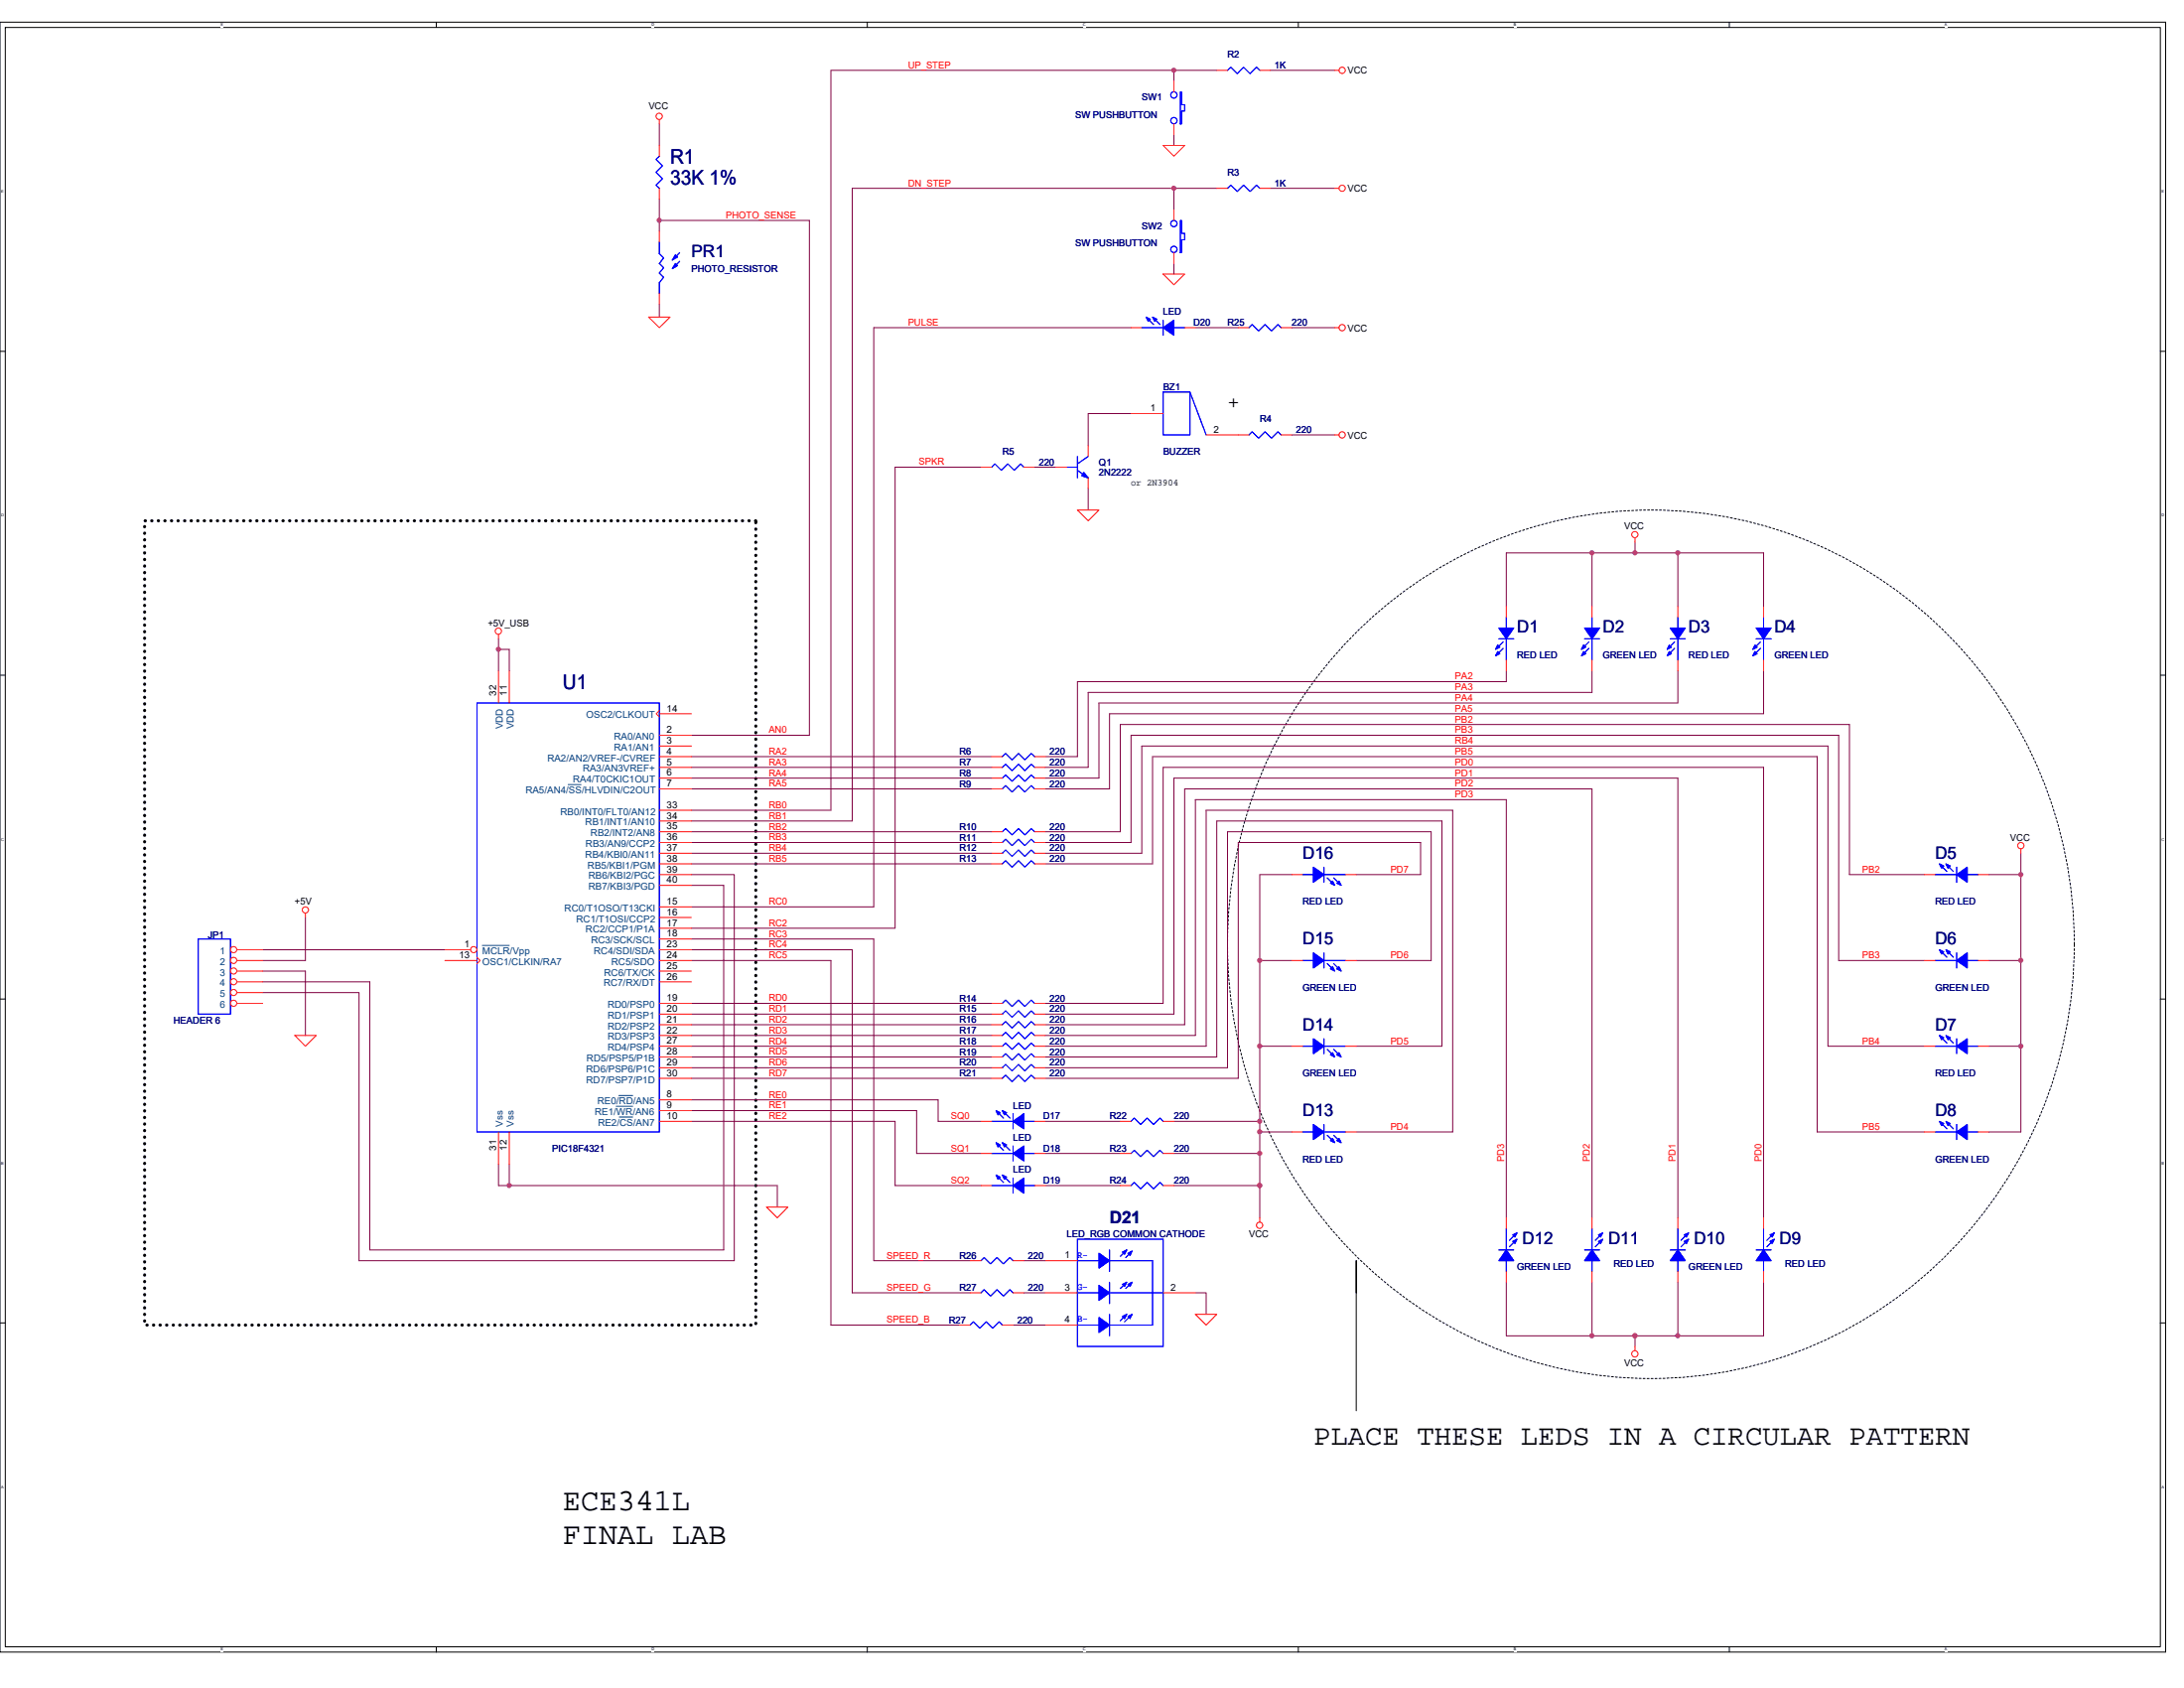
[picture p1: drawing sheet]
<svg xmlns="http://www.w3.org/2000/svg" width="279mm" height="216mm" viewBox="0 0 279 216" stroke-linecap="round" stroke-linejoin="round" font-family="sans-serif">
<path d="M0 2.8h277.1v208.5h-277.1zM.7 3.5h275.7v207.1h-275.7z" fill="none" stroke="#000" stroke-width=".13"/>
<g fill="#fff">
<path d="M28.2 2.9h.4v.6h-.4z"/>
<path d="M28.2 210.7h.4v.5h-.4z"/>
</g>
<path d="M55.8 2.8v.7M55.8 210.6v.7" fill="none" stroke="#000" stroke-width=".13"/>
<g fill="#fff">
<path d="M83.4 2.9h.3v.6h-.3z"/>
<path d="M83.4 210.7h.3v.5h-.3z"/>
</g>
<path d="M111 2.8v.7M111 210.6v.7" fill="none" stroke="#000" stroke-width=".13"/>
<g fill="#fff">
<path d="M138.5 2.9h.4v.6h-.4z"/>
<path d="M138.5 210.7h.4v.5h-.4z"/>
</g>
<path d="M166.1 2.8v.7M166.1 210.6v.7" fill="none" stroke="#000" stroke-width=".13"/>
<g fill="#fff">
<path d="M193.7 2.9h.3v.6h-.3z"/>
<path d="M193.7 210.7h.3v.5h-.3z"/>
</g>
<path d="M221.2 2.8v.7M221.2 210.6v.7" fill="none" stroke="#000" stroke-width=".13"/>
<g fill="#fff">
<path d="M248.8 2.9h.3v.6h-.3z"/>
<path d="M248.8 210.7h.3v.5h-.3z"/>
<path d="M.2 24.2h.3v.6h-.3z"/>
<path d="M276.5 24.2h.4v.6h-.4z"/>
<path d="M.2 65.6h.3v.6h-.3z"/>
<path d="M276.5 65.6h.4v.6h-.4z"/>
</g>
<path d="M0 44.9h.7M276.4 44.9h.7" fill="none" stroke="#000" stroke-width=".13"/>
<g fill="#fff">
<path d="M.2 107.1h.3v.5h-.3z"/>
<path d="M276.5 107.1h.4v.5h-.4z"/>
</g>
<path d="M0 86.4h.7M276.4 86.4h.7" fill="none" stroke="#000" stroke-width=".13"/>
<g fill="#fff">
<path d="M.2 148.5h.3v.5h-.3z"/>
<path d="M276.5 148.5h.4v.5h-.4z"/>
</g>
<path d="M0 127.8h.7M276.4 127.8h.7" fill="none" stroke="#000" stroke-width=".13"/>
<g fill="#fff">
<path d="M.2 189.9h.3v.6h-.3z"/>
<path d="M276.5 189.9h.4v.6h-.4z"/>
</g>
<path d="M0 169.2h.7M173.5 165.4v-4.2v19.2M276.4 169.2h.7" fill="none" stroke="#000" stroke-width=".13"/>
<path d="M18.5 66.6h78.2v102.9h-78.2z" fill="none" stroke="#000" stroke-width=".4" stroke-dasharray="0 .8"/>
<path d="M172.9 81.5a53.3 53.3 0 0 1 81.2 5.3 56.5 56.5 0 0 1-9.8 77.9 53.3 53.3 0 0 1-76-10 56.6 56.6 0 0 1 4.6-73.2z" fill="none" stroke="#000" stroke-width=".13" stroke-dasharray=".3 .3"/>
<g fill="none" stroke="#800040" stroke-width=".13">
<path d="M84.3 15.9v2.7M150.2 9h-43.9v94.6h-17.8M150.2 17.2v1.4M150.2 9v1.4M150.2 9h5.5M162.5 9h8.3M84.3 28.2h19.2v65.8h-15M84.3 28.2v1.4M84.3 25.5v2.7M84.3 38.9v1.7M150.2 33.7v1.4M150.2 24.1v2.7"/>
<path d="M150.2 24.1h5.5M150.2 24.1h-41.2v80.9h-20.5M162.5 24.1h8.3M125.5 59.8h-11v58.9h-26M132.4 59.8h2.7M144.7 41.9h-32.9v74.1h-23.3M144.7 52.9h-5.5v4.1M152.9 41.9h5.5M165.3 55.6h5.5M165.3 41.9h5.5M139.2 62.5v2.7M203.7 70.7h5.5"/>
<path d="M203.7 70.7h-11v6.9M203.7 70.7v6.9M209.2 69.3v1.4M209.2 70.7h5.5M214.7 70.7h10.9v6.9M214.7 70.7v6.9M63.8 81.7v1.4M63.8 83.1v2.7M63.8 83.1h1.4v2.7M88.5 96.8h38.4M88.5 98.1h38.4M88.5 99.5h38.4"/>
<path d="M192.7 85.8v1.4h-54.9v9.6h-4.1M203.7 85.8v2.8h-64.5v9.5h-5.5M214.7 85.8v4.1h-74.1v9.6h-6.9M225.6 85.8v5.5h-83.7v9.6h-8.2M39.1 117.3v5.6h-5.5M88.5 113.2h4.1v46.7h-45.3v-34.3h-13.7M88.5 100.9h38.4M88.5 106.4h38.4M88.5 107.8h38.4M88.5 109.1h38.4M88.5 110.5h38.4M88.5 111.9h5.4v49.3h-48v-34.2h-12.3"/>
<path d="M133.7 106.4h9.6v-13.7h93.3v19.2h9.6M133.7 109.1h12.4v-13.7h87.7v38.4h12.4M133.7 107.8h11v-13.8h90.5v28.9h11M133.7 110.5h13.7v-13.7h85.1v48h13.7M165.3 111.9h-4.1v11M173.5 111.9h8.2v-4.1h-23.3v30.1h-24.7M254.4 111.9h4.1M258.5 109.1v2.8M258.5 111.9v11M33.6 121.5h23.3M33.6 124.2h5.5v8.2M88.5 121.5h20.5v43.9h15.1"/>
<path d="M88.5 120.1h23.3v41.1h12.3M88.5 128.3h38.4M88.5 129.7h38.4M88.5 131.1h38.4M88.5 132.4h38.4M88.5 133.8h38.4M88.5 135.2h38.4M88.5 136.6h38.4M88.5 137.9h38.4M88.5 122.9h17.8v46.6h16.4M133.7 128.3h15.1v-30.2h76.8v57.7M133.7 133.8h20.6v-30.2h31.5v41.2h-12.3"/>
<path d="M133.7 132.4h19.2v-30.1h39.8v53.5M133.7 131.1h17.9v-30.2h52.1v54.9M133.7 129.7h16.5v-30.2h64.5v56.3M161.2 122.9v10.9M161.2 133.8v9.6M161.2 133.8h4.1M161.2 122.9h4.1M173.5 133.8h11v-28.8h-28.8v30.2h-22M173.5 122.9h9.6v-16.5h-26.1v30.2h-23.3M254.4 122.9h4.1M254.4 133.8h4.1M258.5 122.9v10.9"/>
<path d="M258.5 133.8v11h-4.1M63.8 148.9v2.7h1.4M65.2 148.9v2.7M65.2 151.6h34.2v2.8M88.5 143.4h26v8.2h11M88.5 142h28.8v5.5h8.2M88.5 140.7h31.5v2.7h5.5M133.7 143.4h9.6M133.7 147.5h9.6M133.7 151.6h9.6M150.2 147.5h11M150.2 143.4h11"/>
<path d="M150.2 151.6h11M161.2 144.8v2.7M161.2 143.4v1.4M161.2 151.6v4.2M161.2 147.5v4.1M161.2 144.8h4.1M129.6 169.5h4.1M131 161.2h2.7M131 165.4h2.7M152.9 165.4h1.4v2.7M192.7 164v6.9h11M203.7 164v6.9"/>
<path d="M203.7 170.9h5.5M209.2 170.9h5.5M209.2 170.9v1.3M214.7 164v6.9M225.6 164v6.9h-10.9"/>
</g>
<g fill="#f0f" stroke="#f0f" stroke-width=".13">
<circle cx="161.1" cy="143.4" r=".27"/>
<circle cx="161.1" cy="147.5" r=".27"/>
<circle cx="214.6" cy="70.7" r=".27"/>
<circle cx="161.1" cy="144.8" r=".27"/>
<circle cx="161.1" cy="133.8" r=".27"/>
<circle cx="84.3" cy="28.2" r=".27"/>
<circle cx="150.2" cy="24.1" r=".27"/>
<circle cx="203.7" cy="170.8" r=".27"/>
<circle cx="161.1" cy="151.6" r=".27"/>
<circle cx="203.7" cy="70.7" r=".27"/>
<circle cx="258.5" cy="111.9" r=".27"/>
<circle cx="258.5" cy="133.8" r=".27"/>
<circle cx="258.5" cy="122.8" r=".27"/>
<circle cx="214.6" cy="170.8" r=".27"/>
<circle cx="150.2" cy="9" r=".27"/>
<circle cx="209.2" cy="70.7" r=".27"/>
<circle cx="161.1" cy="122.8" r=".27"/>
<circle cx="209.2" cy="170.8" r=".27"/>
<circle cx="63.8" cy="83" r=".27"/>
<circle cx="65.1" cy="151.6" r=".27"/>
</g>
<g fill="none" stroke="#f00" stroke-width=".13">
<path d="M84.3 15.3v.6M148.8 18.6h2.8l-1.4 1.4zM170.8 9h.5M148.8 35.1h2.8l-1.4 1.3zM170.8 24.1h.5M83 40.6h2.7l-1.4 1.3zM170.8 55.6h.5M170.8 41.9h.5M137.8 65.2h2.8l-1.4 1.4zM209.2 68.8v.5M63.8 81.2v.5M39.1 116.8v.5"/>
<path d="M258.5 108.6v.5M37.7 132.4h2.7l-1.3 1.4zM98.1 154.4h2.7l-1.4 1.4zM125.5 147.5h1.4M132.4 147.5h1.3M161.2 155.8v.5M124.1 165.4h1.4M129.6 165.4h1.4M152.9 168.1h2.8l-1.4 1.4zM209.2 172.2v.6"/>
<circle cx="84.3" cy="14.9" r=".4"/>
<circle cx="171.7" cy="9" r=".4"/>
<circle cx="171.7" cy="24.1" r=".4"/>
<circle cx="171.7" cy="55.6" r=".4"/>
<circle cx="171.7" cy="41.9" r=".4"/>
<circle cx="209.2" cy="68.4" r=".4"/>
<circle cx="63.8" cy="80.7" r=".4"/>
<circle cx="39.1" cy="116.4" r=".4"/>
<circle cx="258.5" cy="108.2" r=".4"/>
<circle cx="161.1" cy="156.7" r=".4"/>
<circle cx="209.1" cy="173.2" r=".4"/>
</g>
<path d="M25.4 120.1h4.1v9.6h-4.1zM126.9 147.5h2.7M127.6 146.3l.8 .8M128.4 146.3l.8 .8M129.6 146.6v1.9M131 147.5h1.4M125.5 165.4l.4-.4 .8 .8 .9-.8 .8 .8 .8-.8 .4 .4" fill="none" stroke="#00f" stroke-width=".13"/>
<g fill="#00f" stroke="#00f" stroke-width=".13">
<path d="M129.6 147.5l1.4-.9v1.9z" fill-rule="evenodd"/>
<path d="M127.4 146.2l.6 .2-.3 .3z" fill-rule="evenodd"/>
<path d="M128.2 146.2l.6 .2-.3 .3z" fill-rule="evenodd"/>
<path d="M129.6 147.5l1.4-.9v1.9z" fill-rule="evenodd"/>
<path d="M127.4 146.2l.6 .2-.3 .3z" fill-rule="evenodd"/>
<path d="M128.2 146.2l.6 .2-.3 .3z" fill-rule="evenodd"/>
</g>
<circle cx="29.9" cy="121.5" r=".4" fill="#fff" stroke="#f00" stroke-width=".13"/>
<path d="M30.3 121.5h3.3" fill="none" stroke="#f00" stroke-width=".13"/>
<circle cx="29.9" cy="122.8" r=".4" fill="#fff" stroke="#f00" stroke-width=".13"/>
<path d="M30.3 122.9h3.3" fill="none" stroke="#f00" stroke-width=".13"/>
<circle cx="29.9" cy="124.2" r=".4" fill="#fff" stroke="#f00" stroke-width=".13"/>
<path d="M30.3 124.2h3.3" fill="none" stroke="#f00" stroke-width=".13"/>
<circle cx="29.9" cy="125.6" r=".4" fill="#fff" stroke="#f00" stroke-width=".13"/>
<path d="M30.3 125.6h3.3" fill="none" stroke="#f00" stroke-width=".13"/>
<circle cx="29.9" cy="126.9" r=".4" fill="#fff" stroke="#f00" stroke-width=".13"/>
<path d="M30.3 127h3.3" fill="none" stroke="#f00" stroke-width=".13"/>
<circle cx="29.9" cy="128.3" r=".4" fill="#fff" stroke="#f00" stroke-width=".13"/>
<g fill="none" stroke="#f00" stroke-width=".13">
<path d="M84.3 18.6v1.4M150.2 15.9v1.3M150.2 10.4v1.3M84.3 24.1v1.4M84.3 29.6v1.3M84.3 37.5v1.4M155.7 24.1h1.3M161.2 24.1h1.3M135.1 59.8h1.4M139.2 57v1.4M158.4 41.9h1.4M163.9 41.9h1.4"/>
<path d="M139.2 61.1v1.4M203.7 77.6v1.4M203.7 84.4v1.4M126.9 110.5h1.3M126.9 109.1h1.3M132.4 110.5h1.3M132.4 109.1h1.3M30.3 128.3h3.3M165.3 122.9h1.3M165.3 133.8h1.3M172.1 122.9h1.4M172.1 133.8h1.4"/>
<path d="M246.2 133.8h1.4M246.2 122.9h1.4M253 133.8h1.4M253 122.9h1.4M165.3 144.8h1.3M172.1 144.8h1.4M203.7 155.8v1.3M214.7 155.8v1.3M246.2 144.8h1.4M253 144.8h1.4M124.1 161.2h1.4M129.6 161.2h1.4"/>
<path d="M203.7 162.6v1.4M214.7 162.6v1.4"/>
</g>
<g fill="none" stroke="#00f" stroke-width=".13">
<path d="M84.3 20l-.4 .4 .9 .8-.9 .8 .9 .9-.9 .8 .4 .4M151 11.7h.2v1.7h.4v.8h-.4v1.7h-.2zM84.3 30.9v1.5l.6 .6-.6 .7 .6 .5-.6 .7 .6 .6-.6 .7v1.3M87 33.4l-.9 .8M87 32.3l-.9 .8M157 24.1l.5-.4 .8 .8 .8-.8 .8 .8 .8-.8 .5 .4M136.5 59.8h1.3M137.8 58.4v2.7M139.2 58.4l-1.4 .9M159.8 41.9l.4-.4 .8 .8 .8-.8 .9 .8 .8-.8 .4 .4M137.8 60.2l1.4 .9M203.7 79v1.3"/>
<path d="M61 89.9h23.3v54.9h-23.3zM202.7 81.7h1.9M203.3 82.1l-.9 .8M203.3 82.9l-.9 .9M203.7 81.7v2.7M128.2 110.5l.5-.4 .8 .8 .8-.8 .8 .8 .8-.8 .5 .4M128.2 109.1l.5-.4 .8 .8 .8-.8 .8 .8 .8-.8 .5 .4M166.6 122.9h1.4M166.6 133.8h1.4M169.4 121.9v1.9M169.4 122.9h2.7M169.4 132.9v1.9"/>
<path d="M169.4 133.8h2.7M169.8 123.3l.8 .8M169.8 134.2l.8 .8M170.6 123.3l.8 .8M170.6 134.2l.8 .8M247.6 133.8h2.7M247.6 122.9h2.7M248.2 132.6l.9 .8M248.2 121.6l.9 .8M249.1 132.6l.8 .8M249.1 121.6l.8 .8M250.3 132.9v1.9"/>
<path d="M250.3 121.9v1.9M251.7 133.8h1.3M251.7 122.9h1.3M166.6 144.8h1.4M169.4 143.8v2M169.4 144.8h2.7M169.8 145.2l.8 .8M170.6 145.2l.8 .8M202.7 159.9h1.9M203.7 157.1v2.8M204.9 158.6l-.8 .9M204.9 157.8l-.8 .8"/>
<path d="M213.7 159.9h1.9M214.7 157.1v2.8M215.9 158.6l-.8 .9M215.9 157.8l-.8 .8M247.6 144.8h2.7M248.2 143.6l.9 .8M249.1 143.6l.8 .8M250.3 143.8v2M251.7 144.8h1.3M125.5 161.2l.4-.4 .8 .8 .9-.8 .8 .8 .8-.8 .4 .4M203.7 161.2v1.4M214.7 161.2v1.4"/>
<circle cx="150.2" cy="15.4" r=".4"/>
<circle cx="150.2" cy="12.1" r=".4"/>
</g>
<g fill="#00f" stroke="#00f" stroke-width=".13">
<path d="M250.3 144.8l1.4-1v2z" fill-rule="evenodd"/>
<path d="M248.1 143.4l.6 .3-.3 .3z" fill-rule="evenodd"/>
<path d="M248.9 143.4l.6 .3-.3 .3z" fill-rule="evenodd"/>
<path d="M250.3 144.8l1.4-1v2z" fill-rule="evenodd"/>
<path d="M248.1 143.4l.6 .3-.3 .3z" fill-rule="evenodd"/>
<path d="M248.9 143.4l.6 .3-.3 .3z" fill-rule="evenodd"/>
<path d="M250.3 133.8l1.4-.9v1.9z" fill-rule="evenodd"/>
<path d="M248.1 132.4l.6 .3-.3 .3z" fill-rule="evenodd"/>
<path d="M248.9 132.4l.6 .3-.3 .3z" fill-rule="evenodd"/>
<path d="M250.3 133.8l1.4-.9v1.9z" fill-rule="evenodd"/>
<path d="M248.1 132.4l.6 .3-.3 .3z" fill-rule="evenodd"/>
<path d="M248.9 132.4l.6 .3-.3 .3z" fill-rule="evenodd"/>
<path d="M86.4 32.6l.3 .3-.7 .4z" fill-rule="evenodd"/>
<path d="M86.4 33.7l.3 .3-.7 .4z" fill-rule="evenodd"/>
<path d="M86.4 32.6l.3 .3-.7 .4z" fill-rule="evenodd"/>
<path d="M86.4 33.7l.3 .3-.7 .4z" fill-rule="evenodd"/>
<path d="M168 121.9l1.4 1-1.4 .9z" fill-rule="evenodd"/>
<path d="M171.3 123.7l.3 .5-.6-.3z" fill-rule="evenodd"/>
<path d="M170.5 123.7l.3 .5-.6-.3z" fill-rule="evenodd"/>
<path d="M168 121.9l1.4 1-1.4 .9z" fill-rule="evenodd"/>
<path d="M171.3 123.7l.3 .5-.6-.3z" fill-rule="evenodd"/>
<path d="M170.5 123.7l.3 .5-.6-.3z" fill-rule="evenodd"/>
<path d="M203.7 159.9l.9 1.3h-1.9z" fill-rule="evenodd"/>
<path d="M204.5 157.9l.5-.2-.2 .5z" fill-rule="evenodd"/>
<path d="M204.5 158.8l.5-.3-.2 .5z" fill-rule="evenodd"/>
<path d="M203.7 159.9l.9 1.3h-1.9z" fill-rule="evenodd"/>
<path d="M204.5 157.9l.5-.2-.2 .5z" fill-rule="evenodd"/>
<path d="M204.5 158.8l.5-.3-.2 .5z" fill-rule="evenodd"/>
<path d="M250.3 122.9l1.4-1v1.9z" fill-rule="evenodd"/>
<path d="M248.1 121.5l.6 .3-.3 .2z" fill-rule="evenodd"/>
<path d="M248.9 121.5l.6 .3-.3 .2z" fill-rule="evenodd"/>
<path d="M250.3 122.9l1.4-1v1.9z" fill-rule="evenodd"/>
<path d="M248.1 121.5l.6 .3-.3 .2z" fill-rule="evenodd"/>
<path d="M248.9 121.5l.6 .3-.3 .2z" fill-rule="evenodd"/>
<path d="M168 132.9l1.4 .9-1.4 1z" fill-rule="evenodd"/>
<path d="M171.3 134.6l.3 .6-.6-.3z" fill-rule="evenodd"/>
<path d="M170.5 134.6l.3 .6-.6-.3z" fill-rule="evenodd"/>
<path d="M168 132.9l1.4 .9-1.4 1z" fill-rule="evenodd"/>
<path d="M171.3 134.6l.3 .6-.6-.3z" fill-rule="evenodd"/>
<path d="M170.5 134.6l.3 .6-.6-.3z" fill-rule="evenodd"/>
<path d="M214.7 159.9l.9 1.3h-1.9z" fill-rule="evenodd"/>
<path d="M215.5 157.9l.5-.2-.2 .5z" fill-rule="evenodd"/>
<path d="M215.5 158.8l.5-.3-.2 .5z" fill-rule="evenodd"/>
<path d="M214.7 159.9l.9 1.3h-1.9z" fill-rule="evenodd"/>
<path d="M215.5 157.9l.5-.2-.2 .5z" fill-rule="evenodd"/>
<path d="M215.5 158.8l.5-.3-.2 .5z" fill-rule="evenodd"/>
<path d="M138.7 60.4l.5 .7-.8-.2z" fill-rule="evenodd"/>
<path d="M138.7 60.4l.5 .7-.8-.2z" fill-rule="evenodd"/>
<path d="M168 143.8l1.4 1-1.4 1z" fill-rule="evenodd"/>
<path d="M171.3 145.6l.3 .6-.6-.3z" fill-rule="evenodd"/>
<path d="M170.5 145.6l.3 .6-.6-.3z" fill-rule="evenodd"/>
<path d="M168 143.8l1.4 1-1.4 1z" fill-rule="evenodd"/>
<path d="M171.3 145.6l.3 .6-.6-.3z" fill-rule="evenodd"/>
<path d="M170.5 145.6l.3 .6-.6-.3z" fill-rule="evenodd"/>
<path d="M202.7 80.3h1.9l-.9 1.4z" fill-rule="evenodd"/>
<path d="M202.6 83.3l.3 .3-.6 .3z" fill-rule="evenodd"/>
<path d="M202.6 82.5l.3 .3-.6 .3z" fill-rule="evenodd"/>
<path d="M202.7 80.3h1.9l-.9 1.4z" fill-rule="evenodd"/>
<path d="M202.6 83.3l.3 .3-.6 .3z" fill-rule="evenodd"/>
<path d="M202.6 82.5l.3 .3-.6 .3z" fill-rule="evenodd"/>
</g>
<circle cx="60.6" cy="121.5" r=".4" fill="#fff" stroke="#f00" stroke-width=".13"/>
<g fill="none" stroke="#f00" stroke-width=".13">
<path d="M155.7 9h1.3M161.2 9h1.3M150.2 32.3v1.4M150.2 26.8v1.4M125.5 59.8h1.4M131 59.8h1.4M144.7 52.9h4.1M144.7 41.9h1.4M151.6 41.9h1.3M154.3 55.6h5.5M163.9 55.6h1.4M192.7 77.6v1.4"/>
<path d="M214.7 77.6v1.4M225.6 77.6v1.4M63.8 85.8v4.1M65.2 85.8v4.1M84.3 94h4.2M84.3 95.4h4.2M84.3 96.8h4.2M84.3 98.1h4.2M84.3 99.5h4.2M84.3 90.9l-.4 .4 .4 .4M84.3 91.3h4.2M126.9 96.8h1.3"/>
<path d="M126.9 98.1h1.3M126.9 99.5h1.3M132.4 96.8h1.3M132.4 98.1h1.3M132.4 99.5h1.3M192.7 84.4v1.4M214.7 84.4v1.4M225.6 84.4v1.4M84.3 100.9h4.2M84.3 103.6h4.2M84.3 105h4.2M84.3 106.4h4.2"/>
<path d="M84.3 107.8h4.2M84.3 109.1h4.2M84.3 110.5h4.2M84.3 111.9h4.2M84.3 113.2h4.2M84.3 118.7h4.2M84.3 117.3h4.2M84.3 116h4.2M126.9 107.8h1.3M126.9 106.4h1.3M126.9 100.9h1.3M132.4 107.8h1.3"/>
<path d="M132.4 106.4h1.3M132.4 100.9h1.3M165.3 111.9h1.3M172.1 111.9h1.4M246.2 111.9h1.4M253 111.9h1.4M56.9 122.9h4.1M56.9 121.5h3.3M61 122.4l.4 .5-.4 .4M84.3 128.3h4.2M84.3 129.7h4.2M84.3 131.1h4.2"/>
<path d="M84.3 132.4h4.2M84.3 133.8h4.2M84.3 135.2h4.2M84.3 136.6h4.2M84.3 137.9h4.2M84.3 125.6h4.2M84.3 124.2h4.2M84.3 122.9h4.2M84.3 121.5h4.2M84.3 120.1h4.2M126.9 137.9h1.3M126.9 132.4h1.3"/>
<path d="M126.9 136.6h1.3M126.9 133.8h1.3M126.9 135.2h1.3M126.9 131.1h1.3M126.9 129.7h1.3M126.9 128.3h1.3M132.4 137.9h1.3M132.4 132.4h1.3M132.4 136.6h1.3M132.4 133.8h1.3M132.4 135.2h1.3M132.4 131.1h1.3"/>
<path d="M132.4 129.7h1.3M132.4 128.3h1.3M63.8 144.8v4.1M65.2 144.8v4.1M84.3 140.7h4.2M84.3 142h4.2M84.3 143.4h4.2M125.5 151.6h1.4M125.5 143.4h1.4M132.4 151.6h1.3M132.4 143.4h1.3M143.3 147.5h1.4"/>
<path d="M143.3 151.6h1.4M143.3 143.4h1.4M148.8 147.5h1.4M148.8 151.6h1.4M148.8 143.4h1.4M192.7 155.8v1.3M225.6 155.8v1.3M122.7 169.5h1.4M128.2 169.5h1.4M133.7 161.2h4.1M133.7 165.4h4.1M133.7 169.5h4.1"/>
<path d="M148.8 165.4h4.1M192.7 162.6v1.4M225.6 162.6v1.4"/>
</g>
<path d="M72.7 100.4h1.6M61.7 120.9h3.5M78.8 141.5h2.1M79.2 140.1h1.7M79.2 142.9h1.7" fill="none" stroke="#004080" stroke-width=".13"/>
<g fill="none" stroke="#00f" stroke-width=".13">
<path d="M157 9l.5-.4 .8 .8 .8-.8 .8 .8 .8-.8 .5 .4M151 28.2h.2v1.6h.4v.9h-.4v1.6h-.2zM126.9 59.8l.4-.5 .8 .9 .8-.9 .9 .9 .8-.9 .4 .5M146.1 41.9h2.7M146.7 40.7l.9 .8M147.6 40.7l.8 .8M148.8 41v1.9M148.8 50.1h3.4v5.5h-3.4zM150.2 41.9h1.4M152.2 50.1l2.1 5.5M159.8 55.6l.4-.4 .8 .8 .8-.8 .9 .8 .8-.8 .4 .4M192.7 79v1.3"/>
<path d="M214.7 79v1.3M225.6 79v1.3M128.2 96.8l.5-.4 .8 .8 .8-.8 .8 .8 .8-.8 .5 .4M128.2 98.1l.5-.4 .8 .9 .8-.9 .8 .9 .8-.9 .5 .4M128.2 99.5l.5-.4 .8 .8 .8-.8 .8 .8 .8-.8 .5 .4M191.7 81.7h2M192.3 82.1l-.8 .8M192.3 82.9l-.8 .9M192.7 81.7v2.7M213.7 81.7h1.9M214.2 82.1l-.8 .8M214.2 82.9l-.8 .9"/>
<path d="M214.7 81.7v2.7M224.7 81.7h1.9M225.2 82.1l-.8 .8M225.2 82.9l-.8 .9M225.6 81.7v2.7M128.2 107.8l.5-.5 .8 .9 .8-.9 .8 .9 .8-.9 .5 .5M128.2 106.4l.5-.4 .8 .8 .8-.8 .8 .8 .8-.8 .5 .4M128.2 100.9l.5-.4 .8 .8 .8-.8 .8 .8 .8-.8 .5 .4M166.6 111.9h1.4M169.4 110.9v1.9M169.4 111.9h2.7M169.8 112.3l.8 .8"/>
<path d="M170.6 112.3l.8 .8M247.6 111.9h2.7M248.2 110.6l.9 .9M249.1 110.6l.8 .9M250.3 110.9v1.9M251.7 111.9h1.3M128.2 137.9l.5-.4 .8 .8 .8-.8 .8 .8 .8-.8 .5 .4M128.2 132.4l.5-.4 .8 .9 .8-.9 .8 .9 .8-.9 .5 .4M128.2 136.6l.5-.5 .8 .9 .8-.9 .8 .9 .8-.9 .5 .5M128.2 133.8l.5-.4 .8 .8 .8-.8 .8 .8 .8-.8 .5 .4M128.2 135.2l.5-.4 .8 .8 .8-.8 .8 .8 .8-.8 .5 .4M128.2 131.1l.5-.4 .8 .8 .8-.8 .8 .8 .8-.8 .5 .4"/>
<path d="M128.2 129.7l.5-.4 .8 .8 .8-.8 .8 .8 .8-.8 .5 .4M128.2 128.3l.5-.4 .8 .8 .8-.8 .8 .8 .8-.8 .5 .4M126.9 151.6h2.7M126.9 143.4h2.7M127.6 150.4l.8 .8M127.6 142.2l.8 .8M128.4 150.4l.8 .8M128.4 142.2l.8 .8M129.6 150.7v1.9M129.6 142.5v1.9M131 151.6h1.4M131 143.4h1.4"/>
<path d="M137.8 158.5h11v13.7h-11zM141.9 159.9v2.7M144.1 159.9l-.8 .8M144.7 147.5l.4-.4 .8 .8 .8-.8 .9 .8 .8-.8 .4 .4M144.7 151.6l.4-.4 .8 .9 .8-.9 .9 .9 .8-.9 .4 .4M144.7 143.4l.4-.4 .8 .8 .8-.8 .9 .8 .8-.8 .4 .4M191.7 159.9h2M192.7 157.1v2.8M193.9 158.6l-.8 .9M193.9 157.8l-.8 .8M224.7 159.9h1.9M225.6 157.1v2.8"/>
<path d="M226.9 158.6l-.9 .9M226.9 157.8l-.9 .8M124.1 169.5l.4-.4 .8 .8 .9-.8 .8 .8 .8-.8 .4 .4M137.8 161.2h9.6v8.3h-9.6M137.8 165.4h11M141.9 164v2.7M141.9 168.1v2.8M144.1 164l-.8 .8M144.1 168.1l-.8 .8M144.7 168.2l-.8 .9M144.8 164l-.8 .8M144.8 160l-.8 .8"/>
<path d="M192.7 161.2v1.4M225.6 161.2v1.4"/>
<circle cx="150.2" cy="28.6" r=".4"/>
<circle cx="150.2" cy="31.9" r=".4"/>
</g>
<g fill="#00f" stroke="#00f" stroke-width=".13">
<path d="M192.7 159.9l1 1.3h-2z" fill-rule="evenodd"/>
<path d="M193.5 157.9l.6-.2-.3 .5z" fill-rule="evenodd"/>
<path d="M193.5 158.8l.6-.3-.3 .5z" fill-rule="evenodd"/>
<path d="M192.7 159.9l1 1.3h-2z" fill-rule="evenodd"/>
<path d="M193.5 157.9l.6-.2-.3 .5z" fill-rule="evenodd"/>
<path d="M193.5 158.8l.6-.3-.3 .5z" fill-rule="evenodd"/>
<path d="M148.8 41.9l1.4-.9v1.9z" fill-rule="evenodd"/>
<path d="M146.6 40.6l.6 .2-.3 .3z" fill-rule="evenodd"/>
<path d="M147.4 40.6l.6 .2-.3 .3z" fill-rule="evenodd"/>
<path d="M148.8 41.9l1.4-.9v1.9z" fill-rule="evenodd"/>
<path d="M146.6 40.6l.6 .2-.3 .3z" fill-rule="evenodd"/>
<path d="M147.4 40.6l.6 .2-.3 .3z" fill-rule="evenodd"/>
<path d="M129.6 151.6l1.4-.9v1.9z" fill-rule="evenodd"/>
<path d="M127.4 150.3l.6 .3-.3 .2z" fill-rule="evenodd"/>
<path d="M128.2 150.3l.6 .3-.3 .2z" fill-rule="evenodd"/>
<path d="M129.6 151.6l1.4-.9v1.9z" fill-rule="evenodd"/>
<path d="M127.4 150.3l.6 .3-.3 .2z" fill-rule="evenodd"/>
<path d="M128.2 150.3l.6 .3-.3 .2z" fill-rule="evenodd"/>
<path d="M213.7 80.3h1.9l-.9 1.4z" fill-rule="evenodd"/>
<path d="M213.6 83.3l.2 .3-.5 .3z" fill-rule="evenodd"/>
<path d="M213.6 82.5l.2 .3-.5 .3z" fill-rule="evenodd"/>
<path d="M213.7 80.3h1.9l-.9 1.4z" fill-rule="evenodd"/>
<path d="M213.6 83.3l.2 .3-.5 .3z" fill-rule="evenodd"/>
<path d="M213.6 82.5l.2 .3-.5 .3z" fill-rule="evenodd"/>
<path d="M140.6 160.3l1.3 .9-1.3 1z" fill-rule="evenodd"/>
<path d="M143.6 160.1l.5-.2-.2 .5z" fill-rule="evenodd"/>
<path d="M144.3 160.3l.5-.3-.2 .6z" fill-rule="evenodd"/>
<path d="M140.6 164.4l1.3 1-1.3 .9z" fill-rule="evenodd"/>
<path d="M140.6 168.5l1.3 1-1.3 .9z" fill-rule="evenodd"/>
<path d="M143.6 164.3l.5-.3-.2 .5z" fill-rule="evenodd"/>
<path d="M144.3 164.3l.5-.3-.2 .5z" fill-rule="evenodd"/>
<path d="M143.6 168.4l.5-.3-.2 .6z" fill-rule="evenodd"/>
<path d="M144.3 168.4l.5-.3-.2 .6z" fill-rule="evenodd"/>
<path d="M140.6 160.3l1.3 .9-1.3 1z" fill-rule="evenodd"/>
<path d="M143.6 160.1l.5-.2-.2 .5z" fill-rule="evenodd"/>
<path d="M144.3 160.3l.5-.3-.2 .6z" fill-rule="evenodd"/>
<path d="M140.6 164.4l1.3 1-1.3 .9z" fill-rule="evenodd"/>
<path d="M140.6 168.5l1.3 1-1.3 .9z" fill-rule="evenodd"/>
<path d="M143.6 164.3l.5-.3-.2 .5z" fill-rule="evenodd"/>
<path d="M144.3 164.3l.5-.3-.2 .5z" fill-rule="evenodd"/>
<path d="M143.6 168.4l.5-.3-.2 .6z" fill-rule="evenodd"/>
<path d="M144.3 168.4l.5-.3-.2 .6z" fill-rule="evenodd"/>
<path d="M129.6 143.4l1.4-.9v1.9z" fill-rule="evenodd"/>
<path d="M127.4 142l.6 .3-.3 .3z" fill-rule="evenodd"/>
<path d="M128.2 142l.6 .3-.3 .3z" fill-rule="evenodd"/>
<path d="M129.6 143.4l1.4-.9v1.9z" fill-rule="evenodd"/>
<path d="M127.4 142l.6 .3-.3 .3z" fill-rule="evenodd"/>
<path d="M128.2 142l.6 .3-.3 .3z" fill-rule="evenodd"/>
<path d="M168 110.9l1.4 1-1.4 .9z" fill-rule="evenodd"/>
<path d="M171.3 112.7l.3 .5-.6-.2z" fill-rule="evenodd"/>
<path d="M170.5 112.7l.3 .5-.6-.2z" fill-rule="evenodd"/>
<path d="M168 110.9l1.4 1-1.4 .9z" fill-rule="evenodd"/>
<path d="M171.3 112.7l.3 .5-.6-.2z" fill-rule="evenodd"/>
<path d="M170.5 112.7l.3 .5-.6-.2z" fill-rule="evenodd"/>
<path d="M224.7 80.3h1.9l-1 1.4z" fill-rule="evenodd"/>
<path d="M224.5 83.3l.3 .3-.6 .3z" fill-rule="evenodd"/>
<path d="M224.5 82.5l.3 .3-.6 .3z" fill-rule="evenodd"/>
<path d="M224.7 80.3h1.9l-1 1.4z" fill-rule="evenodd"/>
<path d="M224.5 83.3l.3 .3-.6 .3z" fill-rule="evenodd"/>
<path d="M224.5 82.5l.3 .3-.6 .3z" fill-rule="evenodd"/>
<path d="M191.7 80.3h2l-1 1.4z" fill-rule="evenodd"/>
<path d="M191.6 83.3l.3 .3-.6 .3z" fill-rule="evenodd"/>
<path d="M191.6 82.5l.3 .3-.6 .3z" fill-rule="evenodd"/>
<path d="M191.7 80.3h2l-1 1.4z" fill-rule="evenodd"/>
<path d="M191.6 83.3l.3 .3-.6 .3z" fill-rule="evenodd"/>
<path d="M191.6 82.5l.3 .3-.6 .3z" fill-rule="evenodd"/>
<path d="M250.3 111.9l1.4-1v1.9z" fill-rule="evenodd"/>
<path d="M248.1 110.5l.6 .3-.3 .2z" fill-rule="evenodd"/>
<path d="M248.9 110.5l.6 .3-.3 .2z" fill-rule="evenodd"/>
<path d="M250.3 111.9l1.4-1v1.9z" fill-rule="evenodd"/>
<path d="M248.1 110.5l.6 .3-.3 .2z" fill-rule="evenodd"/>
<path d="M248.9 110.5l.6 .3-.3 .2z" fill-rule="evenodd"/>
<path d="M225.6 159.9l1 1.3h-1.9z" fill-rule="evenodd"/>
<path d="M226.4 157.9l.6-.2-.3 .5z" fill-rule="evenodd"/>
<path d="M226.4 158.8l.6-.3-.3 .5z" fill-rule="evenodd"/>
<path d="M225.6 159.9l1 1.3h-1.9z" fill-rule="evenodd"/>
<path d="M226.4 157.9l.6-.2-.3 .5z" fill-rule="evenodd"/>
<path d="M226.4 158.8l.6-.3-.3 .5z" fill-rule="evenodd"/>
</g>
<g fill="#f0f" stroke="#f0f" stroke-width=".13">
<circle cx="161.1" cy="143.4" r=".27"/>
<circle cx="161.1" cy="147.5" r=".27"/>
<circle cx="214.6" cy="70.7" r=".27"/>
<circle cx="161.1" cy="144.8" r=".27"/>
<circle cx="161.1" cy="133.8" r=".27"/>
<circle cx="84.3" cy="28.2" r=".27"/>
<circle cx="150.2" cy="24.1" r=".27"/>
<circle cx="203.7" cy="170.8" r=".27"/>
<circle cx="161.1" cy="151.6" r=".27"/>
<circle cx="203.7" cy="70.7" r=".27"/>
<circle cx="258.5" cy="111.9" r=".27"/>
<circle cx="258.5" cy="133.8" r=".27"/>
<circle cx="258.5" cy="122.8" r=".27"/>
<circle cx="214.6" cy="170.8" r=".27"/>
<circle cx="150.2" cy="9" r=".27"/>
<circle cx="209.2" cy="70.7" r=".27"/>
<circle cx="161.1" cy="122.8" r=".27"/>
<circle cx="209.2" cy="170.8" r=".27"/>
<circle cx="63.8" cy="83" r=".27"/>
<circle cx="65.1" cy="151.6" r=".27"/>
</g>
<g font-size="4">
<text x="72" y="193.2">ECE341L</text>
<text x="72" y="197.4">FINAL LAB</text>
</g>
<text font-size="3.7" x="168" y="184.7">PLACE THESE LEDS IN A CIRCULAR PATTERN</text>
<g font-size="2.6" fill="#000080">
<text x="85.7" y="20.9">R1</text>
<text x="85.7" y="23.7">33K 1%</text>
<text x="72" y="88.1">U1</text>
</g>
<text font-size="2.6" x="157" y="52.2">+</text>
<g font-size="2.2" fill="#000080">
<text x="88.5" y="32.9">PR1</text>
<text x="194.1" y="80.9">D1</text>
<text x="205" y="80.9">D2</text>
<text x="216" y="80.9">D3</text>
<text x="227" y="80.9">D4</text>
<text x="166.6" y="109.8">D16</text>
<text x="247.6" y="109.8">D5</text>
<text x="166.6" y="120.8">D15</text>
<text x="247.6" y="120.8">D6</text>
<text x="166.6" y="131.8">D14</text>
<text x="247.6" y="131.8">D7</text>
<text x="166.6" y="142.7">D13</text>
<text x="247.6" y="142.7">D8</text>
<text x="141.9" y="156.4">D21</text>
<text x="194.8" y="159.1">D12</text>
<text x="205.7" y="159.1">D11</text>
<text x="216.7" y="159.1">D10</text>
<text x="227.7" y="159.1">D9</text>
</g>
<g font-size="1.2" fill="#f00">
<text x="116.2" y="8.7">UP_STEP</text>
<text x="116.2" y="23.8">DN_STEP</text>
<text x="92.9" y="27.9">PHOTO_SENSE</text>
<text x="116.2" y="41.6">PULSE</text>
<text x="117.5" y="59.5">SPKR</text>
<text x="186.1" y="86.9">PA2</text>
<text x="186.1" y="88.3">PA3</text>
<text x="186.1" y="89.6">PA4</text>
<text x="98.3" y="93.8">AN0</text>
<text x="186.1" y="91">PA5</text>
<text x="186.1" y="92.4">PB2</text>
<text x="186.1" y="93.8">PB3</text>
<text x="186.1" y="95.1">RB4</text>
<text x="98.3" y="96.5">RA2</text>
<text x="98.3" y="97.9">RA3</text>
<text x="98.3" y="99.3">RA4</text>
<text x="98.3" y="100.6">RA5</text>
<text x="186.1" y="96.5">PB5</text>
<text x="186.1" y="97.9">PD0</text>
<text x="186.1" y="99.3">PD1</text>
<text x="186.1" y="100.6">PD2</text>
<text x="98.3" y="106.1">RB2</text>
<text x="98.3" y="107.5">RB3</text>
<text x="98.3" y="104.7">RB1</text>
<text x="98.3" y="103.4">RB0</text>
<text x="186.1" y="102">PD3</text>
<text x="98.3" y="108.9">RB4</text>
<text x="98.3" y="110.2">RB5</text>
<text x="177.9" y="111.6">PD7</text>
<text x="238.2" y="111.6">PB2</text>
<text x="98.3" y="118.4">RC2</text>
<text x="98.3" y="115.7">RC0</text>
<text x="98.3" y="119.8">RC3</text>
<text x="98.3" y="122.6">RC5</text>
<text x="98.3" y="121.2">RC4</text>
<text x="177.9" y="122.6">PD6</text>
<text x="238.2" y="122.6">PB3</text>
<text x="98.3" y="128.1">RD0</text>
<text x="98.3" y="129.4">RD1</text>
<text x="98.3" y="130.8">RD2</text>
<text x="98.3" y="132.2">RD3</text>
<text x="98.3" y="133.5">RD4</text>
<text x="98.3" y="134.9">RD5</text>
<text x="98.3" y="136.3">RD6</text>
<text x="98.3" y="137.6">RD7</text>
<text x="177.9" y="133.5">PD5</text>
<text x="238.2" y="133.5">PB4</text>
<text x="98.3" y="143.2">RE2</text>
<text x="98.3" y="140.4">RE0</text>
<text x="98.3" y="141.8">RE1</text>
<text x="121.6" y="143.2">SQ0</text>
<text x="121.6" y="147.3">SQ1</text>
<text x="177.9" y="144.5">PD4</text>
<text x="192.4" y="148.6" transform="rotate(-90 192.4 148.6)">PD3</text>
<text x="203.4" y="148.6" transform="rotate(-90 203.4 148.6)">PD2</text>
<text x="214.4" y="148.6" transform="rotate(-90 214.4 148.6)">PD1</text>
<text x="225.3" y="148.6" transform="rotate(-90 225.3 148.6)">PD0</text>
<text x="238.2" y="144.5">PB5</text>
<text x="121.6" y="151.4">SQ2</text>
<text x="113.4" y="161">SPEED_R</text>
<text x="113.4" y="165.1">SPEED_G</text>
<text x="113.4" y="169.2">SPEED_B</text>
</g>
<g font-size="1.2" fill="#000080">
<text x="157" y="7.4">R2</text>
<text x="163.1" y="8.7">1K</text>
<text x="137.6" y="15">SW PUSHBUTTON</text>
<text x="146.1" y="12.9">SW1</text>
<text x="157" y="22.5">R3</text>
<text x="163.1" y="23.8">1K</text>
<text x="146.1" y="29.3">SW2</text>
<text x="88.5" y="34.8">PHOTO_RESISTOR</text>
<text x="137.6" y="31.5">SW PUSHBUTTON</text>
<text x="148.8" y="40.3">LED</text>
<text x="152.7" y="41.7">D20</text>
<text x="157" y="41.7">R25</text>
<text x="165.3" y="41.7">220</text>
<text x="148.8" y="49.9">BZ1</text>
<text x="128.2" y="58.1">R5</text>
<text x="132.9" y="59.5">220</text>
<text x="140.6" y="59.5">Q1</text>
<text x="148.8" y="58.1">BUZZER</text>
<text x="161.2" y="54">R4</text>
<text x="165.8" y="55.4">220</text>
<text x="140.6" y="60.9">2N2222</text>
<text x="194.1" y="84.2">RED LED</text>
<text x="205" y="84.2">GREEN LED</text>
<text x="216" y="84.2">RED LED</text>
<text x="227" y="84.2">GREEN LED</text>
<text x="122.7" y="96.5">R6</text>
<text x="122.7" y="97.9">R7</text>
<text x="122.7" y="100.6">R9</text>
<text x="122.7" y="99.3">R8</text>
<text x="134.3" y="96.5">220</text>
<text x="134.3" y="97.9">220</text>
<text x="134.3" y="100.6">220</text>
<text x="134.3" y="99.3">220</text>
<text x="122.7" y="107.5">R11</text>
<text x="122.7" y="106.1">R10</text>
<text x="134.3" y="107.5">220</text>
<text x="134.3" y="106.1">220</text>
<text x="122.7" y="110.3">R13</text>
<text x="122.7" y="108.9">R12</text>
<text x="134.3" y="110.3">220</text>
<text x="134.3" y="108.9">220</text>
<text x="26.6" y="120">JP1</text>
<text x="166.6" y="115.7">RED LED</text>
<text x="247.6" y="115.7">RED LED</text>
<text x="22.2" y="131">HEADER 6</text>
<text x="122.7" y="130.8">R16</text>
<text x="122.7" y="129.5">R15</text>
<text x="122.7" y="128.1">R14</text>
<text x="134.3" y="130.8">220</text>
<text x="134.3" y="129.5">220</text>
<text x="134.3" y="128.1">220</text>
<text x="166.6" y="126.7">GREEN LED</text>
<text x="247.6" y="126.7">GREEN LED</text>
<text x="122.7" y="137.7">R21</text>
<text x="122.7" y="132.2">R17</text>
<text x="122.7" y="136.3">R20</text>
<text x="122.7" y="133.6">R18</text>
<text x="122.7" y="134.9">R19</text>
<text x="134.3" y="137.7">220</text>
<text x="134.3" y="132.2">220</text>
<text x="134.3" y="136.3">220</text>
<text x="134.3" y="133.6">220</text>
<text x="134.3" y="134.9">220</text>
<text x="166.6" y="137.7">GREEN LED</text>
<text x="247.6" y="137.7">RED LED</text>
<text x="129.6" y="141.8">LED</text>
<text x="133.5" y="143.2">D17</text>
<text x="141.9" y="143.2">R22</text>
<text x="150.2" y="143.2">220</text>
<text x="70.6" y="147.3">PIC18F4321</text>
<text x="129.6" y="145.9">LED</text>
<text x="133.5" y="147.3">D18</text>
<text x="141.9" y="147.3">R23</text>
<text x="150.2" y="147.3">220</text>
<text x="166.6" y="148.7">RED LED</text>
<text x="247.6" y="148.7">GREEN LED</text>
<text x="129.6" y="150">LED</text>
<text x="133.5" y="151.4">D19</text>
<text x="141.9" y="151.4">R24</text>
<text x="150.2" y="151.4">220</text>
<text x="122.7" y="161">R26</text>
<text x="131.5" y="161">220</text>
<text x="136.5" y="158.3">LED_RGB COMMON CATHODE</text>
<text x="122.7" y="165.1">R27</text>
<text x="131.5" y="165.1">220</text>
<text x="194.1" y="162.4">GREEN LED</text>
<text x="206.4" y="162.1">RED LED</text>
<text x="216" y="162.4">GREEN LED</text>
<text x="228.4" y="162.1">RED LED</text>
<text x="121.4" y="169.2">R27</text>
<text x="130.2" y="169.2">220</text>
</g>
<g font-size="1.2">
<text x="172.4" y="9.4">VCC</text>
<text x="83" y="14">VCC</text>
<text x="172.4" y="24.5">VCC</text>
<text x="172.4" y="42.4">VCC</text>
<text x="147.2" y="52.6">1</text>
<text x="155.3" y="55.3">2</text>
<text x="172.4" y="56.1">VCC</text>
<text x="144.7" y="62.1">or 2N3904</text>
<text x="207.8" y="67.7">VCC</text>
<text x="62.4" y="80.1">+5V_USB</text>
<text x="63.5" y="89" transform="rotate(-90 63.5 89)">32</text>
<text x="64.9" y="89" transform="rotate(-90 64.9 89)">11</text>
<text x="85.3" y="91">14</text>
<text x="85.3" y="93.7">2</text>
<text x="85.3" y="95.1">3</text>
<text x="85.3" y="96.5">4</text>
<text x="85.3" y="97.9">5</text>
<text x="85.3" y="99.2">6</text>
<text x="85.3" y="100.6">7</text>
<text x="85.3" y="103.3">33</text>
<text x="85.3" y="107.5">36</text>
<text x="85.3" y="106.1">35</text>
<text x="85.3" y="104.7">34</text>
<text x="257.2" y="107.5">VCC</text>
<text x="85.3" y="111.6">39</text>
<text x="85.3" y="112.9">40</text>
<text x="85.3" y="110.2">38</text>
<text x="85.3" y="108.8">37</text>
<text x="37.7" y="115.7">+5V</text>
<text x="85.3" y="119.8">18</text>
<text x="85.3" y="117.1">16</text>
<text x="85.3" y="115.7">15</text>
<text x="85.3" y="118.4">17</text>
<text x="58.7" y="122.6">13</text>
<text x="59.4" y="121.2">1</text>
<text x="85.3" y="125.3">26</text>
<text x="85.3" y="123.9">25</text>
<text x="85.3" y="121.2">23</text>
<text x="85.3" y="122.6">24</text>
<text x="85.3" y="128">19</text>
<text x="85.3" y="129.4">20</text>
<text x="85.3" y="130.8">21</text>
<text x="85.3" y="134.9">28</text>
<text x="85.3" y="132.1">22</text>
<text x="85.3" y="133.5">27</text>
<text x="85.3" y="136.3">29</text>
<text x="85.3" y="137.6">30</text>
<text x="85.3" y="140.4">8</text>
<text x="85.3" y="141.8">9</text>
<text x="85.3" y="143.1">10</text>
<text x="63.5" y="147.1" transform="rotate(-90 63.5 147.1)">31</text>
<text x="64.9" y="147.1" transform="rotate(-90 64.9 147.1)">12</text>
<text x="136.2" y="161">1</text>
<text x="159.8" y="158.3">VCC</text>
<text x="136.2" y="165.1">3</text>
<text x="149.8" y="165.1">2</text>
<text x="136.2" y="169.2">4</text>
<text x="207.8" y="174.7">VCC</text>
</g>
<g font-size="1.2" fill="#004080">
<text x="64.3" y="93.2" transform="rotate(-90 64.3 93.2)">VDD</text>
<text x="65.7" y="93.2" transform="rotate(-90 65.7 93.2)">VDD</text>
<text x="75" y="91.9">OSC2/CLKOUT</text>
<text x="78.5" y="94.6">RA0/AN0</text>
<text x="78.5" y="96">RA1/AN1</text>
<text x="67.2" y="101.5">RA5/AN4/SS/HLVDIN/C2OUT</text>
<text x="70" y="97.3">RA2/AN2/VREF-/CVREF</text>
<text x="73.3" y="100.1">RA4/T0CKIC1OUT</text>
<text x="74.5" y="98.7">RA3/AN3VREF+</text>
<text x="71.7" y="104.2">RB0/INT0/FLT0/AN12</text>
<text x="74.9" y="105.6">RB1/INT1/AN10</text>
<text x="75.6" y="107">RB2/INT2/AN8</text>
<text x="74.9" y="109.7">RB4/KBI0/AN11</text>
<text x="74.9" y="108.3">RB3/AN9/CCP2</text>
<text x="75.2" y="111.1">RB5/KBI1/PGM</text>
<text x="75.3" y="112.4">RB6/KBI2/PGC</text>
<text x="75.3" y="113.8">RB7/KBI3/PGD</text>
<text x="72.2" y="116.6">RC0/T1OSO/T13CKI</text>
<text x="73.7" y="117.9">RC1/T1OSI/CCP2</text>
<text x="74.9" y="119.3">RC2/CCP1/P1A</text>
<text x="28.1" y="122">1</text>
<text x="28.1" y="123.4">2</text>
<text x="28.1" y="124.8">3</text>
<text x="61.7" y="122">MCLR/Vpp</text>
<text x="61.7" y="123.4">OSC1/CLKIN/RA7</text>
<text x="75.6" y="120.7">RC3/SCK/SCL</text>
<text x="76" y="122">RC4/SDI/SDA</text>
<text x="77.3" y="124.8">RC6/TX/CK</text>
<text x="78.2" y="123.4">RC5/SDO</text>
<text x="28.1" y="126.2">4</text>
<text x="28.1" y="127.5">5</text>
<text x="28.1" y="128.9">6</text>
<text x="77.2" y="126.2">RC7/RX/DT</text>
<text x="77.7" y="128.9">RD0/PSP0</text>
<text x="77.7" y="130.3">RD1/PSP1</text>
<text x="77.7" y="131.6">RD2/PSP2</text>
<text x="75" y="137.1">RD6/PSP6/P1C</text>
<text x="75.1" y="135.8">RD5/PSP5/P1B</text>
<text x="77.7" y="133">RD3/PSP3</text>
<text x="77.7" y="134.4">RD4/PSP4</text>
<text x="75" y="138.5">RD7/PSP7/P1D</text>
<text x="76.1" y="142.6">RE1/WR/AN6</text>
<text x="76.4" y="141.2">RE0/RD/AN5</text>
<text x="76.5" y="144">RE2/CS/AN7</text>
<text x="64.3" y="144.1" transform="rotate(-90 64.3 144.1)">Vss</text>
<text x="65.7" y="144.1" transform="rotate(-90 65.7 144.1)">Vss</text>
</g>
<g font-size="1.2" fill="#00f">
<text x="137.8" y="160.8">R-</text>
<text x="137.8" y="165">G-</text>
<text x="137.8" y="169.1">B-</text>
</g>
<g font-size=".5">
<text x="28.2" y="3.3">E</text>
<text x="83.4" y="3.3">D</text>
<text x="138.5" y="3.3">C</text>
<text x="193.7" y="3.3">B</text>
<text x="248.8" y="3.3">A</text>
<text x=".2" y="24.7">E</text>
<text x="276.5" y="24.7">E</text>
<text x=".2" y="66.1">D</text>
<text x="276.5" y="66.1">D</text>
<text x=".2" y="107.5">C</text>
<text x="276.5" y="107.5">C</text>
<text x=".2" y="148.9">B</text>
<text x="276.5" y="148.9">B</text>
<text x=".2" y="190.4">A</text>
<text x="276.5" y="190.4">A</text>
<text x="28.2" y="211.1">E</text>
<text x="83.4" y="211.1">D</text>
<text x="138.5" y="211.1">C</text>
<text x="193.7" y="211.1">B</text>
<text x="248.8" y="211.1">A</text>
</g>
</svg>
